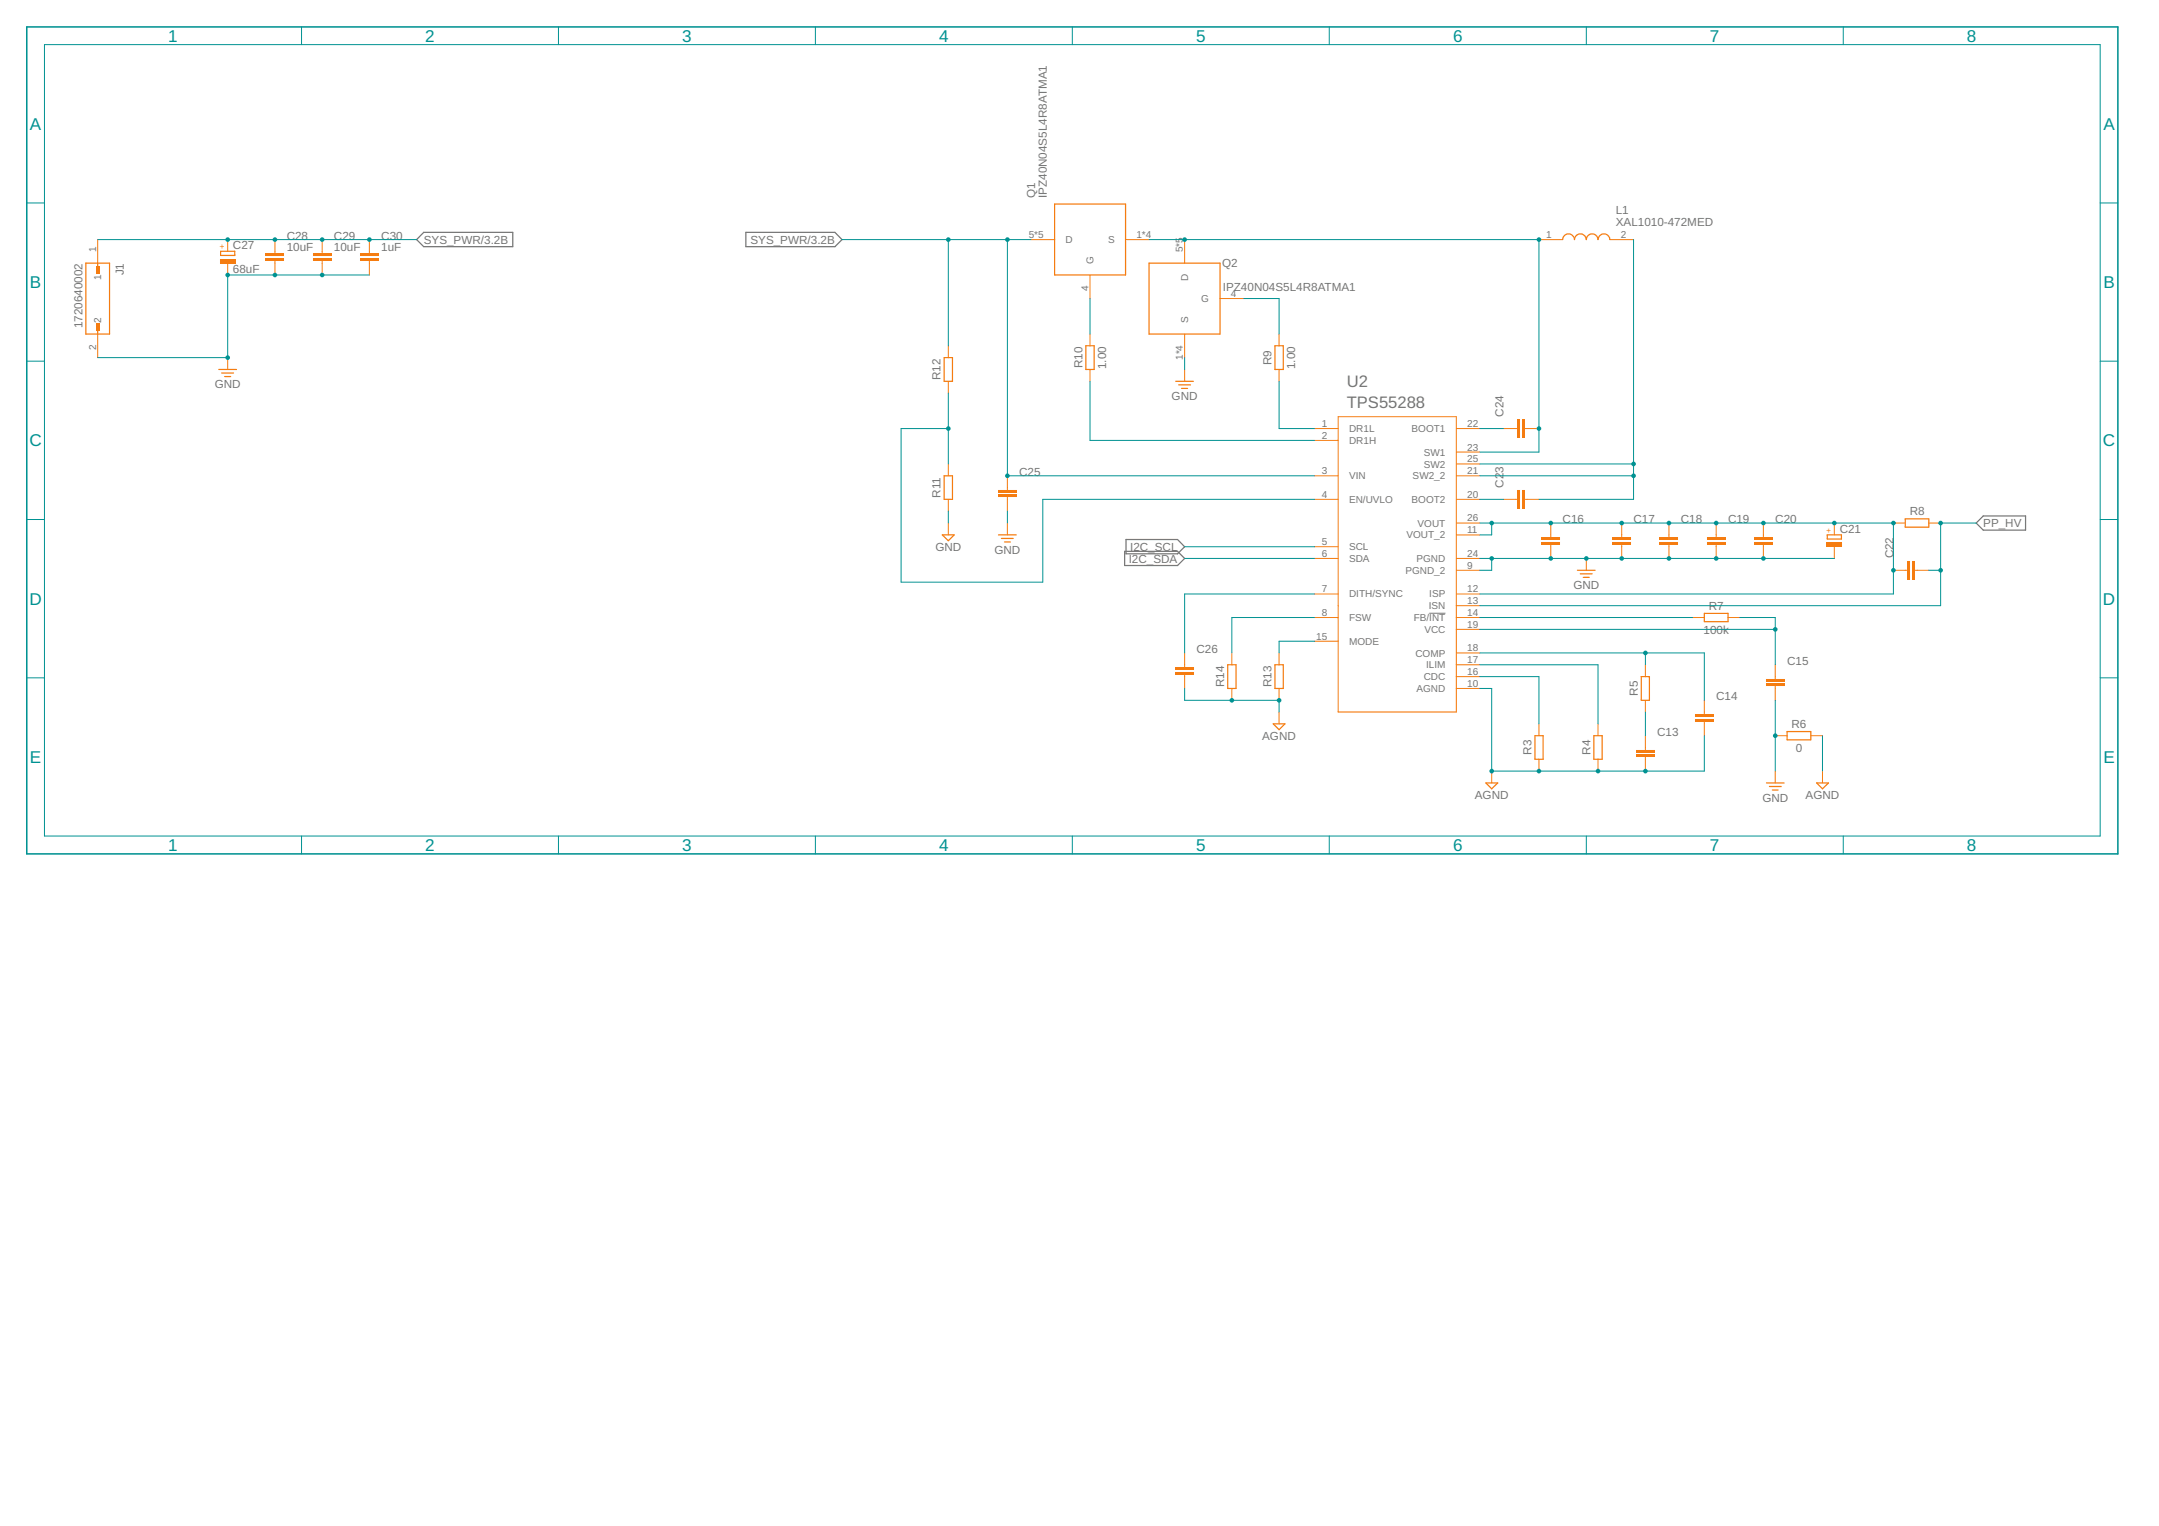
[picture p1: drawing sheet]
<svg xmlns="http://www.w3.org/2000/svg" width="297mm" height="210mm" viewBox="0 0 297 210" stroke-linecap="round" stroke-linejoin="round" font-family="sans-serif">
<path d="M196.6 84.3h2.3" fill="none" stroke="#757575" stroke-width=".14"/>
<path d="M58.3 32h12.2v1.9h-12.2l-1-.9zM102.6 32h12.3l.9 1-.9 .9h-12.3zM154.7 75.8h7.3l1 1-1 1h-7.3zM154.9 74.2h7.1l1 1-1 1h-7.1zM271.9 71.9l1-.9h5.8v1.9h-5.8z" fill="none" stroke="#757575" stroke-width=".17"/>
<path d="M11.8 36.2h3.3v9.8h-3.3zM13.4 36.2v1.2" fill="none" stroke="#f57c10" stroke-width=".17"/>
<path d="M13.2 36.6h.5v1h-.5z" fill-rule="evenodd" fill="#f57c10"/>
<path d="M13.2 36.6h.5v1h-.5zM13.2 36.6v1h.5v-1z" fill="#f57c10"/>
<path d="M13.4 44.7v1.3" fill="none" stroke="#f57c10" stroke-width=".17"/>
<path d="M13.2 44.5h.5v1h-.5z" fill-rule="evenodd" fill="#f57c10"/>
<path d="M13.2 44.5h.5v1h-.5zM13.2 44.5v1h.5v-1z" fill="#f57c10"/>
<path d="M13.4 33v3.2M13.4 46v3.2" fill="none" stroke="#f57c10" stroke-width=".14"/>
<path d="M30.4 34.6h1.9v.5h-1.9z" fill="none" stroke="#f57c10" stroke-width=".17"/>
<path d="M30.3 35.6h2.1v.6h-2.1z" fill-rule="evenodd" fill="#f57c10"/>
<path d="M30.3 35.6h2.1v.6h-2.1zM30.3 35.6v.6h2.1v-.6z" fill="#f57c10"/>
<path d="M31.3 33v1.6M31.3 36.2v1.6" fill="none" stroke="#f57c10" stroke-width=".14"/>
<path d="M36.5 35.7h2.6" fill="none" stroke="#f57c10" stroke-width=".34"/>
<path d="M36.5 35.5h2.6v.4h-2.6zM36.5 35.5v.4h2.6v-.4z" fill="#f57c10"/>
<path d="M36.5 35.1h2.6" fill="none" stroke="#f57c10" stroke-width=".34"/>
<path d="M36.5 34.9h2.6v.3h-2.6zM36.5 34.9v.3h2.6v-.3z" fill="#f57c10"/>
<path d="M37.8 33v1.9M37.8 35.9v1.9" fill="none" stroke="#f57c10" stroke-width=".14"/>
<path d="M43 35.7h2.6" fill="none" stroke="#f57c10" stroke-width=".34"/>
<path d="M43 35.5h2.6v.4h-2.6zM43 35.5v.4h2.6v-.4z" fill="#f57c10"/>
<path d="M43 35.1h2.6" fill="none" stroke="#f57c10" stroke-width=".34"/>
<path d="M43 34.9h2.6v.3h-2.6zM43 34.9v.3h2.6v-.3z" fill="#f57c10"/>
<path d="M44.3 33v1.9M44.3 35.9v1.9" fill="none" stroke="#f57c10" stroke-width=".14"/>
<path d="M49.5 35.7h2.6" fill="none" stroke="#f57c10" stroke-width=".34"/>
<path d="M49.5 35.5h2.6v.4h-2.6zM49.5 35.5v.4h2.6v-.4z" fill="#f57c10"/>
<path d="M49.5 35.1h2.6" fill="none" stroke="#f57c10" stroke-width=".34"/>
<path d="M49.5 34.9h2.6v.3h-2.6zM49.5 34.9v.3h2.6v-.3z" fill="#f57c10"/>
<g fill="none" stroke="#f57c10" stroke-width=".14">
<path d="M50.8 33v1.9M50.8 35.9v1.9M31.3 49.2v1.6M180.8 58.9h3.3M200.4 58.9h3.2M180.8 60.6h3.3M180.8 65.4h3.3M180.8 68.7h3.3M180.8 75.2h3.3M180.8 76.8h3.3M200.4 65.4h3.2M200.4 68.7h3.2"/>
<path d="M200.4 76.8h3.2M200.4 78.4h3.2M200.4 73.6h3.2M200.4 62.2h3.2M200.4 63.8h3.2M200.4 71.9h3.2M180.8 81.7h3.3M180.8 84.9h3.3M180.8 88.2h3.3M184.1 83.3v-26h16.3v26h3.2M200.4 81.7h3.2M200.4 84.9h3.2"/>
<path d="M200.4 94.7h3.2M200.4 93.1h3.2M200.4 91.4h3.2M200.4 89.8h3.2M200.4 86.6h3.2M211.7 99.6v1.6M219.9 99.6v1.6M226.4 91.4v1.7M226.4 96.3v1.6M211.7 104.4v1.7M219.9 104.4v1.7"/>
</g>
<path d="M30.1 50.8h2.4M30.5 51.3h1.6M30.9 51.8h.8M225.8 93.1h1.1v3.2h-1.1zM211.2 101.2h1.1v3.2h-1.1zM219.3 101.2h1.1v3.2h-1.1z" fill="none" stroke="#f57c10" stroke-width=".17"/>
<path d="M184.1 83.3v14.6h16.3v-14.6" fill="none" stroke="#f57c10" stroke-width=".15"/>
<path d="M225.1 103.9h2.6" fill="none" stroke="#f57c10" stroke-width=".34"/>
<path d="M225.1 103.8h2.6v.3h-2.6zM225.1 103.8v.3h2.6v-.3z" fill="#f57c10"/>
<path d="M225.1 103.3h2.6" fill="none" stroke="#f57c10" stroke-width=".34"/>
<path d="M225.1 103.1h2.6v.4h-2.6zM225.1 103.1v.4h2.6v-.4z" fill="#f57c10"/>
<path d="M226.4 101.2v1.9M226.4 104.1v2" fill="none" stroke="#f57c10" stroke-width=".14"/>
<path d="M233.2 99.1h2.6" fill="none" stroke="#f57c10" stroke-width=".34"/>
<path d="M233.2 98.9h2.6v.4h-2.6zM233.2 98.9v.4h2.6v-.4z" fill="#f57c10"/>
<path d="M233.2 98.4h2.6" fill="none" stroke="#f57c10" stroke-width=".34"/>
<path d="M233.2 98.3h2.6v.3h-2.6zM233.2 98.3v.3h2.6v-.3z" fill="#f57c10"/>
<path d="M234.5 96.3v2M234.5 99.3v1.9" fill="none" stroke="#f57c10" stroke-width=".14"/>
<path d="M243 94.2h2.5" fill="none" stroke="#f57c10" stroke-width=".34"/>
<path d="M243 94h2.5v.4h-2.5zM243 94v.4h2.5v-.4z" fill="#f57c10"/>
<path d="M243 93.6h2.5" fill="none" stroke="#f57c10" stroke-width=".34"/>
<path d="M243 93.4h2.5v.3h-2.5zM243 93.4v.3h2.5v-.3z" fill="#f57c10"/>
<path d="M232.9 84.9h1.6M237.7 84.9h1.7M244.2 91.4v2M244.2 94.4v1.9M205.2 106.1v1.6M244.2 106.1v1.6M244.2 101.2h1.7M249.1 101.2h1.6M250.7 106.1v1.6" fill="none" stroke="#f57c10" stroke-width=".14"/>
<path d="M234.5 84.4h3.2v1.1h-3.2zM204.4 107.7h1.7l-.9 .8zM243 107.7h2.5M243.4 108.2h1.7M243.8 108.7h.8M245.9 100.6h3.2v1.2h-3.2zM249.9 107.7h1.7l-.9 .8z" fill="none" stroke="#f57c10" stroke-width=".17"/>
<path d="M212.1 74.7h2.6" fill="none" stroke="#f57c10" stroke-width=".34"/>
<path d="M212.1 74.5h2.6v.4h-2.6zM212.1 74.5v.4h2.6v-.4z" fill="#f57c10"/>
<path d="M212.1 74.1h2.6" fill="none" stroke="#f57c10" stroke-width=".34"/>
<path d="M212.1 73.9h2.6v.3h-2.6zM212.1 73.9v.3h2.6v-.3z" fill="#f57c10"/>
<path d="M213.4 71.9v2M213.4 74.9v1.9" fill="none" stroke="#f57c10" stroke-width=".14"/>
<path d="M221.8 74.7h2.6" fill="none" stroke="#f57c10" stroke-width=".34"/>
<path d="M221.8 74.5h2.6v.4h-2.6zM221.8 74.5v.4h2.6v-.4z" fill="#f57c10"/>
<path d="M221.8 74.1h2.6" fill="none" stroke="#f57c10" stroke-width=".34"/>
<path d="M221.8 73.9h2.6v.3h-2.6zM221.8 73.9v.3h2.6v-.3z" fill="#f57c10"/>
<path d="M223.1 71.9v2M223.1 74.9v1.9" fill="none" stroke="#f57c10" stroke-width=".14"/>
<path d="M228.3 74.7h2.6" fill="none" stroke="#f57c10" stroke-width=".34"/>
<path d="M228.3 74.5h2.6v.4h-2.6zM228.3 74.5v.4h2.6v-.4z" fill="#f57c10"/>
<path d="M228.3 74.1h2.6" fill="none" stroke="#f57c10" stroke-width=".34"/>
<path d="M228.3 73.9h2.6v.3h-2.6zM228.3 73.9v.3h2.6v-.3z" fill="#f57c10"/>
<path d="M229.6 71.9v2M229.6 74.9v1.9" fill="none" stroke="#f57c10" stroke-width=".14"/>
<path d="M234.8 74.7h2.6" fill="none" stroke="#f57c10" stroke-width=".34"/>
<path d="M234.8 74.5h2.6v.4h-2.6zM234.8 74.5v.4h2.6v-.4z" fill="#f57c10"/>
<path d="M234.8 74.1h2.6" fill="none" stroke="#f57c10" stroke-width=".34"/>
<path d="M234.8 73.9h2.6v.3h-2.6zM234.8 73.9v.3h2.6v-.3z" fill="#f57c10"/>
<path d="M236.1 71.9v2M236.1 74.9v1.9" fill="none" stroke="#f57c10" stroke-width=".14"/>
<path d="M241.3 74.7h2.6" fill="none" stroke="#f57c10" stroke-width=".34"/>
<path d="M241.3 74.5h2.6v.4h-2.6zM241.3 74.5v.4h2.6v-.4z" fill="#f57c10"/>
<path d="M241.3 74.1h2.6" fill="none" stroke="#f57c10" stroke-width=".34"/>
<path d="M241.3 73.9h2.6v.3h-2.6zM241.3 73.9v.3h2.6v-.3z" fill="#f57c10"/>
<path d="M242.6 71.9v2M242.6 74.9v1.9" fill="none" stroke="#f57c10" stroke-width=".14"/>
<path d="M251.4 73.6h1.9v.5h-1.9z" fill="none" stroke="#f57c10" stroke-width=".17"/>
<path d="M251.3 74.6h2.1v.6h-2.1z" fill-rule="evenodd" fill="#f57c10"/>
<path d="M251.3 74.6h2.1v.6h-2.1zM251.3 74.6v.6h2.1v-.6z" fill="#f57c10"/>
<path d="M218.2 76.8v1.6M252.4 71.9v1.7M252.4 75.2v1.6M260.5 71.9h1.6M265.4 71.9h1.6" fill="none" stroke="#f57c10" stroke-width=".14"/>
<path d="M217 78.4h2.5M217.4 78.9h1.7M217.8 79.4h.9M262.1 71.4h3.3v1.1h-3.3z" fill="none" stroke="#f57c10" stroke-width=".17"/>
<path d="M263.3 77.2v2.5" fill="none" stroke="#f57c10" stroke-width=".34"/>
<path d="M263.1 77.2h.3v2.5h-.3zM263.1 77.2v2.5h.3v-2.5z" fill="#f57c10"/>
<path d="M262.6 77.2v2.5" fill="none" stroke="#f57c10" stroke-width=".34"/>
<path d="M262.4 77.2h.4v2.5h-.4zM262.4 77.2v2.5h.4v-2.5z" fill="#f57c10"/>
<path d="M260.5 78.4h1.9M263.4 78.4h2" fill="none" stroke="#f57c10" stroke-width=".14"/>
<path d="M209.6 67.4v2.6" fill="none" stroke="#f57c10" stroke-width=".34"/>
<path d="M209.5 67.4h.3v2.6h-.3zM209.5 67.4v2.6h.3v-2.6z" fill="#f57c10"/>
<path d="M209 67.4v2.6" fill="none" stroke="#f57c10" stroke-width=".34"/>
<path d="M208.8 67.4h.3v2.6h-.3zM208.8 67.4v2.6h.3v-2.6z" fill="#f57c10"/>
<path d="M206.9 68.7h1.9M209.8 68.7h1.9" fill="none" stroke="#f57c10" stroke-width=".14"/>
<path d="M209.6 57.7v2.5" fill="none" stroke="#f57c10" stroke-width=".34"/>
<path d="M209.5 57.7h.3v2.5h-.3zM209.5 57.7v2.5h.3v-2.5z" fill="#f57c10"/>
<path d="M209 57.7v2.5" fill="none" stroke="#f57c10" stroke-width=".34"/>
<path d="M208.8 57.7h.3v2.5h-.3zM208.8 57.7v2.5h.3v-2.5z" fill="#f57c10"/>
<g fill="none" stroke="#f57c10" stroke-width=".14">
<path d="M141.8 33h3.3M150 37.8v3.3M154.9 33h3.2M163 33v3.2M211.7 33h3.3M221.5 33h3.2M150 46v1.6M150 50.8v1.7M163 46v3.2M163 50.8v1.7M167.9 41.1h3.2M176 46v1.6"/>
<path d="M176 50.8v1.7M206.9 58.9h1.9M209.8 58.9h1.9"/>
</g>
<path d="M145.1 28.1h9.8v9.7h-9.8zM158.1 36.2h9.8v9.8h-9.8zM215 33a.82 .82 0 0 1 .8-.8 .82 .82 0 0 1 .8 .8 .82 .82 0 0 1 .8-.8 .82 .82 0 0 1 .8 .8 .8 .8 0 0 1 .9-.8 .8 .8 0 0 1 .8 .8 .82 .82 0 0 1 .8-.8 .82 .82 0 0 1 .8 .8M149.4 47.6h1.1v3.2h-1.1zM161.8 52.5h2.4M162.2 52.9h1.6M162.6 53.4h.8M175.4 47.6h1.2v3.2h-1.2z" fill="none" stroke="#f57c10" stroke-width=".17"/>
<path d="M137.3 68.2h2.6" fill="none" stroke="#f57c10" stroke-width=".34"/>
<path d="M137.3 68h2.6v.4h-2.6zM137.3 68v.4h2.6v-.4z" fill="#f57c10"/>
<path d="M137.3 67.6h2.6" fill="none" stroke="#f57c10" stroke-width=".34"/>
<path d="M137.3 67.4h2.6v.3h-2.6zM137.3 67.4v.3h2.6v-.3z" fill="#f57c10"/>
<path d="M130.5 47.6v1.6M130.5 52.5v1.6M130.5 63.8v1.6M130.5 68.7v1.6M130.5 71.9v1.7M138.6 65.4v2M138.6 68.4v1.9M138.6 71.9v1.7M169.5 89.8v1.6M169.5 94.7v1.6M176 89.8v1.6M176 94.7v1.6" fill="none" stroke="#f57c10" stroke-width=".14"/>
<path d="M129.9 49.2h1.1v3.3h-1.1zM129.6 73.6h1.7l-.8 .8zM129.9 65.4h1.1v3.3h-1.1zM137.4 73.6h2.4M137.8 74.1h1.6M138.2 74.5h.8M168.9 91.4h1.2v3.3h-1.2zM175.4 91.4h1.2v3.3h-1.2z" fill="none" stroke="#f57c10" stroke-width=".17"/>
<path d="M161.7 92.6h2.6" fill="none" stroke="#f57c10" stroke-width=".34"/>
<path d="M161.7 92.4h2.6v.4h-2.6zM161.7 92.4v.4h2.6v-.4z" fill="#f57c10"/>
<path d="M161.7 91.9h2.6" fill="none" stroke="#f57c10" stroke-width=".34"/>
<path d="M161.7 91.8h2.6v.3h-2.6zM161.7 91.8v.3h2.6v-.3z" fill="#f57c10"/>
<path d="M163 89.8v2M163 92.8v1.9M176 97.9v1.7" fill="none" stroke="#f57c10" stroke-width=".14"/>
<path d="M175.2 99.6h1.6l-.8 .8z" fill="none" stroke="#f57c10" stroke-width=".17"/>
<path d="M3.7 3.7h287.7v113.8h-287.7z" fill="none" stroke="#009292" stroke-width=".21"/>
<g fill="none" stroke="#009292" stroke-width=".14">
<path d="M6.1 6.1h282.8v108.9h-282.8zM41.5 3.7v2.4M76.8 3.7v2.4M112.2 3.7v2.4M147.5 3.7v2.4M182.9 3.7v2.4M218.2 3.7v2.4M253.6 3.7v2.4M3.7 27.9h2.4M37.8 37.8h-6.5v11.4h-17.9M288.9 27.9h2.5M3.7 49.7h2.4"/>
<path d="M288.9 49.7h2.5M3.7 71.5h2.4M288.9 71.5h2.5M3.7 93.2h2.4M288.9 93.2h2.5M41.5 115v2.5M76.8 115v2.5M112.2 115v2.5M147.5 115v2.5M182.9 115v2.5M218.2 115v2.5M253.6 115v2.5"/>
</g>
<circle cx="31.3" cy="37.8" r=".32" fill="#009292"/>
<path d="M31 37.8a.32 .32 0 0 1 .6 0 .32 .32 0 0 1-.6 0zM31 37.8a.32 .32 0 0 0 .6 0 .32 .32 0 0 0-.6 0z" fill="#009292"/>
<path d="M37.8 37.8h6.5" fill="none" stroke="#009292" stroke-width=".14"/>
<circle cx="37.8" cy="37.8" r=".32" fill="#009292"/>
<path d="M37.5 37.8a.32 .32 0 0 1 .6 0 .32 .32 0 0 1-.6 0zM37.5 37.8a.32 .32 0 0 0 .6 0 .32 .32 0 0 0-.6 0z" fill="#009292"/>
<path d="M44.3 37.8h6.5" fill="none" stroke="#009292" stroke-width=".14"/>
<g fill="#009292">
<circle cx="44.3" cy="37.8" r=".32"/>
<circle cx="31.3" cy="49.2" r=".32"/>
</g>
<g fill="#009292">
<path d="M44 37.8a.32 .32 0 0 1 .6 0 .32 .32 0 0 1-.6 0zM44 37.8a.32 .32 0 0 0 .6 0 .32 .32 0 0 0-.6 0z"/>
<path d="M31 49.2a.32 .32 0 0 1 .6 0 .32 .32 0 0 1-.6 0zM31 49.2a.32 .32 0 0 0 .6 0 .32 .32 0 0 0-.6 0z"/>
</g>
<path d="M203.6 94.7h1.6v11.4h6.5" fill="none" stroke="#009292" stroke-width=".14"/>
<circle cx="205.2" cy="106.1" r=".32" fill="#009292"/>
<path d="M204.9 106.1a.35 .35 0 0 1 .7 0 .35 .35 0 0 1-.7 0zM204.9 106.1a.32 .32 0 0 0 .6 0 .32 .32 0 0 0-.6 0z" fill="#009292"/>
<path d="M211.7 106.1h8.2" fill="none" stroke="#009292" stroke-width=".14"/>
<circle cx="211.7" cy="106.1" r=".32" fill="#009292"/>
<path d="M211.4 106.1a.32 .32 0 0 1 .6 0 .32 .32 0 0 1-.6 0zM211.4 106.1a.32 .32 0 0 0 .6 0 .32 .32 0 0 0-.6 0z" fill="#009292"/>
<path d="M219.9 106.1h6.5" fill="none" stroke="#009292" stroke-width=".14"/>
<circle cx="219.9" cy="106.1" r=".32" fill="#009292"/>
<path d="M219.5 106.1a.35 .35 0 0 1 .7 0 .35 .35 0 0 1-.7 0zM219.5 106.1a.35 .35 0 0 0 .7 0 .35 .35 0 0 0-.7 0z" fill="#009292"/>
<path d="M234.5 101.2v4.9h-8.1" fill="none" stroke="#009292" stroke-width=".14"/>
<circle cx="226.4" cy="106.1" r=".32" fill="#009292"/>
<path d="M226.1 106.1a.32 .32 0 0 1 .6 0 .32 .32 0 0 1-.6 0zM226.1 106.1a.32 .32 0 0 0 .6 0 .32 .32 0 0 0-.6 0z" fill="#009292"/>
<path d="M244.2 96.3v9.8" fill="none" stroke="#009292" stroke-width=".14"/>
<circle cx="244.2" cy="101.2" r=".32" fill="#009292"/>
<path d="M243.9 101.2a.35 .35 0 0 1 .7 0 .35 .35 0 0 1-.7 0zM243.9 101.2a.35 .35 0 0 0 .7 0 .35 .35 0 0 0-.7 0z" fill="#009292"/>
<path d="M236.1 76.8h16.3M250.7 101.2v4.9" fill="none" stroke="#009292" stroke-width=".14"/>
<circle cx="242.6" cy="76.8" r=".32" fill="#009292"/>
<path d="M242.3 76.8a.32 .32 0 0 1 .6 0 .32 .32 0 0 1-.6 0zM242.3 76.8a.32 .32 0 0 0 .6 0 .32 .32 0 0 0-.6 0z" fill="#009292"/>
<path d="M229.6 76.8h6.5" fill="none" stroke="#009292" stroke-width=".14"/>
<circle cx="236.1" cy="76.8" r=".32" fill="#009292"/>
<path d="M235.8 76.8a.32 .32 0 0 1 .6 0 .32 .32 0 0 1-.6 0zM235.8 76.8a.32 .32 0 0 0 .6 0 .32 .32 0 0 0-.6 0z" fill="#009292"/>
<path d="M223.1 76.8h6.5" fill="none" stroke="#009292" stroke-width=".14"/>
<circle cx="229.6" cy="76.8" r=".32" fill="#009292"/>
<path d="M229.3 76.8a.32 .32 0 0 1 .6 0 .32 .32 0 0 1-.6 0zM229.3 76.8a.32 .32 0 0 0 .6 0 .32 .32 0 0 0-.6 0z" fill="#009292"/>
<path d="M218.2 76.8h4.9" fill="none" stroke="#009292" stroke-width=".14"/>
<circle cx="223.1" cy="76.8" r=".32" fill="#009292"/>
<path d="M222.8 76.8a.32 .32 0 0 1 .6 0 .32 .32 0 0 1-.6 0zM222.8 76.8a.32 .32 0 0 0 .6 0 .32 .32 0 0 0-.6 0z" fill="#009292"/>
<path d="M205.2 76.8h13" fill="none" stroke="#009292" stroke-width=".14"/>
<circle cx="213.4" cy="76.8" r=".32" fill="#009292"/>
<path d="M213 76.8a.35 .35 0 0 1 .7 0 .35 .35 0 0 1-.7 0zM213 76.8a.35 .35 0 0 0 .7 0 .35 .35 0 0 0-.7 0z" fill="#009292"/>
<path d="M203.6 76.8h1.6v1.6h-1.6" fill="none" stroke="#009292" stroke-width=".14"/>
<g fill="#009292">
<circle cx="205.2" cy="76.8" r=".32"/>
<circle cx="218.2" cy="76.8" r=".32"/>
</g>
<g fill="#009292">
<path d="M204.9 76.8a.35 .35 0 0 1 .7 0 .35 .35 0 0 1-.7 0zM204.9 76.8a.32 .32 0 0 0 .6 0 .32 .32 0 0 0-.6 0z"/>
<path d="M217.9 76.8a.35 .35 0 0 1 .7 0 .35 .35 0 0 1-.7 0zM217.9 76.8a.35 .35 0 0 0 .7 0 .35 .35 0 0 0-.7 0z"/>
</g>
<path d="M13.4 33h24.4M163 49.2v1.6M130.5 70.3v1.6M138.6 70.3v1.6" fill="none" stroke="#009292" stroke-width=".14"/>
<circle cx="31.3" cy="33" r=".32" fill="#009292"/>
<path d="M31 33a.32 .32 0 0 1 .6 0 .32 .32 0 0 1-.6 0zM31 33a.32 .32 0 0 0 .6 0 .32 .32 0 0 0-.6 0z" fill="#009292"/>
<path d="M37.8 33h6.5" fill="none" stroke="#009292" stroke-width=".14"/>
<circle cx="37.8" cy="33" r=".32" fill="#009292"/>
<path d="M37.5 33a.32 .32 0 0 1 .6 0 .32 .32 0 0 1-.6 0zM37.5 33a.32 .32 0 0 0 .6 0 .32 .32 0 0 0-.6 0z" fill="#009292"/>
<path d="M44.3 33h6.5" fill="none" stroke="#009292" stroke-width=".14"/>
<circle cx="44.3" cy="33" r=".32" fill="#009292"/>
<path d="M44 33a.32 .32 0 0 1 .6 0 .32 .32 0 0 1-.6 0zM44 33a.32 .32 0 0 0 .6 0 .32 .32 0 0 0-.6 0z" fill="#009292"/>
<path d="M50.8 33h6.5" fill="none" stroke="#009292" stroke-width=".14"/>
<circle cx="50.8" cy="33" r=".32" fill="#009292"/>
<path d="M50.5 33a.32 .32 0 0 1 .6 0 .32 .32 0 0 1-.6 0zM50.5 33a.32 .32 0 0 0 .6 0 .32 .32 0 0 0-.6 0z" fill="#009292"/>
<path d="M115.8 33h26M138.6 33v32.4h42.2" fill="none" stroke="#009292" stroke-width=".14"/>
<g fill="#009292">
<circle cx="138.6" cy="33" r=".32"/>
<circle cx="138.6" cy="65.4" r=".32"/>
</g>
<g fill="#009292">
<path d="M138.3 33a.32 .32 0 0 1 .6 0 .32 .32 0 0 1-.6 0zM138.3 33a.32 .32 0 0 0 .6 0 .32 .32 0 0 0-.6 0z"/>
<path d="M138.3 65.4a.32 .32 0 0 1 .6 0 .32 .32 0 0 1-.6 0zM138.3 65.4a.32 .32 0 0 0 .6 0 .32 .32 0 0 0-.6 0z"/>
</g>
<path d="M130.5 33v14.6" fill="none" stroke="#009292" stroke-width=".14"/>
<circle cx="130.5" cy="33" r=".32" fill="#009292"/>
<path d="M130.2 33a.32 .32 0 0 1 .6 0 .32 .32 0 0 1-.6 0zM130.2 33a.32 .32 0 0 0 .6 0 .32 .32 0 0 0-.6 0z" fill="#009292"/>
<path d="M203.6 89.8h30.9M226.4 89.8v1.6M226.4 97.9v3.3" fill="none" stroke="#009292" stroke-width=".14"/>
<circle cx="226.4" cy="89.8" r=".32" fill="#009292"/>
<path d="M226.1 89.8a.32 .32 0 0 1 .6 0 .32 .32 0 0 1-.6 0zM226.1 89.8a.32 .32 0 0 0 .6 0 .32 .32 0 0 0-.6 0z" fill="#009292"/>
<path d="M203.6 91.4h16.3v8.2M203.6 93.1h8.1v6.5M203.6 86.6h40.6M234.5 89.8v6.5M239.4 84.9h4.8v6.5" fill="none" stroke="#009292" stroke-width=".14"/>
<circle cx="244.2" cy="86.6" r=".32" fill="#009292"/>
<path d="M243.9 86.6a.35 .35 0 0 1 .7 0 .35 .35 0 0 1-.7 0zM243.9 86.6a.35 .35 0 0 0 .7 0 .35 .35 0 0 0-.7 0z" fill="#009292"/>
<path d="M203.6 71.9h9.8M205.2 71.9v1.7h-1.6M203.6 84.9h29.3" fill="none" stroke="#009292" stroke-width=".14"/>
<circle cx="205.2" cy="71.9" r=".32" fill="#009292"/>
<path d="M204.9 71.9a.35 .35 0 0 1 .7 0 .35 .35 0 0 1-.7 0zM204.9 71.9a.32 .32 0 0 0 .6 0 .32 .32 0 0 0-.6 0z" fill="#009292"/>
<path d="M213.4 71.9h9.7" fill="none" stroke="#009292" stroke-width=".14"/>
<circle cx="213.4" cy="71.9" r=".32" fill="#009292"/>
<path d="M213 71.9a.35 .35 0 0 1 .7 0 .35 .35 0 0 1-.7 0zM213 71.9a.35 .35 0 0 0 .7 0 .35 .35 0 0 0-.7 0z" fill="#009292"/>
<path d="M223.1 71.9h6.5" fill="none" stroke="#009292" stroke-width=".14"/>
<circle cx="223.1" cy="71.9" r=".32" fill="#009292"/>
<path d="M222.8 71.9a.32 .32 0 0 1 .6 0 .32 .32 0 0 1-.6 0zM222.8 71.9a.32 .32 0 0 0 .6 0 .32 .32 0 0 0-.6 0z" fill="#009292"/>
<path d="M229.6 71.9h6.5" fill="none" stroke="#009292" stroke-width=".14"/>
<circle cx="229.6" cy="71.9" r=".32" fill="#009292"/>
<path d="M229.3 71.9a.32 .32 0 0 1 .6 0 .32 .32 0 0 1-.6 0zM229.3 71.9a.32 .32 0 0 0 .6 0 .32 .32 0 0 0-.6 0z" fill="#009292"/>
<path d="M236.1 71.9h6.5" fill="none" stroke="#009292" stroke-width=".14"/>
<circle cx="236.1" cy="71.9" r=".32" fill="#009292"/>
<path d="M235.8 71.9a.32 .32 0 0 1 .6 0 .32 .32 0 0 1-.6 0zM235.8 71.9a.32 .32 0 0 0 .6 0 .32 .32 0 0 0-.6 0z" fill="#009292"/>
<path d="M242.6 71.9h9.8" fill="none" stroke="#009292" stroke-width=".14"/>
<circle cx="242.6" cy="71.9" r=".32" fill="#009292"/>
<path d="M242.3 71.9a.32 .32 0 0 1 .6 0 .32 .32 0 0 1-.6 0zM242.3 71.9a.32 .32 0 0 0 .6 0 .32 .32 0 0 0-.6 0z" fill="#009292"/>
<path d="M252.4 71.9h8.1" fill="none" stroke="#009292" stroke-width=".14"/>
<circle cx="252.4" cy="71.9" r=".32" fill="#009292"/>
<path d="M252.1 71.9a.32 .32 0 0 1 .6 0 .32 .32 0 0 1-.6 0zM252.1 71.9a.32 .32 0 0 0 .6 0 .32 .32 0 0 0-.6 0z" fill="#009292"/>
<path d="M260.5 71.9v6.5" fill="none" stroke="#009292" stroke-width=".14"/>
<circle cx="260.5" cy="71.9" r=".32" fill="#009292"/>
<path d="M260.2 71.9a.32 .32 0 0 1 .6 0 .32 .32 0 0 1-.6 0zM260.2 71.9a.32 .32 0 0 0 .6 0 .32 .32 0 0 0-.6 0z" fill="#009292"/>
<path d="M260.5 78.4v3.3h-56.9" fill="none" stroke="#009292" stroke-width=".14"/>
<circle cx="260.5" cy="78.4" r=".32" fill="#009292"/>
<path d="M260.2 78.4a.32 .32 0 0 1 .6 0 .32 .32 0 0 1-.6 0zM260.2 78.4a.32 .32 0 0 0 .6 0 .32 .32 0 0 0-.6 0z" fill="#009292"/>
<path d="M265.4 78.4h1.6M267 71.9v11.4h-63.4" fill="none" stroke="#009292" stroke-width=".14"/>
<circle cx="267" cy="78.4" r=".32" fill="#009292"/>
<path d="M266.7 78.4a.32 .32 0 0 1 .6 0 .32 .32 0 0 1-.6 0zM266.7 78.4a.32 .32 0 0 0 .6 0 .32 .32 0 0 0-.6 0z" fill="#009292"/>
<path d="M267 71.9h4.9" fill="none" stroke="#009292" stroke-width=".14"/>
<circle cx="267" cy="71.9" r=".32" fill="#009292"/>
<path d="M266.7 71.9a.32 .32 0 0 1 .6 0 .32 .32 0 0 1-.6 0zM266.7 71.9a.32 .32 0 0 0 .6 0 .32 .32 0 0 0-.6 0z" fill="#009292"/>
<path d="M158.1 33h53.6v29.2h-8.1M203.6 58.9h3.3M203.6 68.7h3.3" fill="none" stroke="#009292" stroke-width=".14"/>
<g fill="#009292">
<circle cx="211.7" cy="58.9" r=".32"/>
<circle cx="211.7" cy="33" r=".32"/>
<circle cx="163" cy="33" r=".32"/>
</g>
<g fill="#009292">
<path d="M211.4 58.9a.32 .32 0 0 1 .6 0 .32 .32 0 0 1-.6 0zM211.4 58.9a.32 .32 0 0 0 .6 0 .32 .32 0 0 0-.6 0z"/>
<path d="M211.4 33a.32 .32 0 0 1 .6 0 .32 .32 0 0 1-.6 0zM211.4 33a.32 .32 0 0 0 .6 0 .32 .32 0 0 0-.6 0z"/>
<path d="M162.7 33a.32 .32 0 0 1 .6 0 .32 .32 0 0 1-.6 0zM162.7 33a.32 .32 0 0 0 .6 0 .32 .32 0 0 0-.6 0z"/>
</g>
<path d="M224.7 33v35.7h-13M203.6 65.4h21.1M203.6 63.8h21.1" fill="none" stroke="#009292" stroke-width=".14"/>
<g fill="#009292">
<circle cx="224.7" cy="63.8" r=".32"/>
<circle cx="224.7" cy="65.4" r=".32"/>
</g>
<g fill="#009292">
<path d="M224.4 63.8a.35 .35 0 0 1 .7 0 .35 .35 0 0 1-.7 0zM224.4 63.8a.35 .35 0 0 0 .7 0 .35 .35 0 0 0-.7 0z"/>
<path d="M224.4 65.4a.35 .35 0 0 1 .7 0 .35 .35 0 0 1-.7 0zM224.4 65.4a.35 .35 0 0 0 .7 0 .35 .35 0 0 0-.7 0z"/>
</g>
<path d="M130.5 58.9h-6.5v21.2h19.5v-11.4h37.3M130.5 54.1v9.7M150 41.1v4.9M150 52.5v8.1h30.8M176 52.5v6.4h4.8" fill="none" stroke="#009292" stroke-width=".14"/>
<circle cx="130.5" cy="58.9" r=".32" fill="#009292"/>
<path d="M130.2 58.9a.32 .32 0 0 1 .6 0 .32 .32 0 0 1-.6 0zM130.2 58.9a.32 .32 0 0 0 .6 0 .32 .32 0 0 0-.6 0z" fill="#009292"/>
<path d="M163 94.7v1.6h13M180.8 88.2h-4.8v1.6M180.8 84.9h-11.3v4.9M180.8 81.7h-17.8v8.1" fill="none" stroke="#009292" stroke-width=".14"/>
<circle cx="169.5" cy="96.3" r=".32" fill="#009292"/>
<path d="M169.2 96.3a.32 .32 0 0 1 .6 0 .32 .32 0 0 1-.6 0zM169.2 96.3a.32 .32 0 0 0 .6 0 .32 .32 0 0 0-.6 0z" fill="#009292"/>
<path d="M176 96.3v1.6" fill="none" stroke="#009292" stroke-width=".14"/>
<circle cx="176" cy="96.3" r=".32" fill="#009292"/>
<path d="M175.7 96.3a.32 .32 0 0 1 .6 0 .32 .32 0 0 1-.6 0zM175.7 96.3a.32 .32 0 0 0 .6 0 .32 .32 0 0 0-.6 0z" fill="#009292"/>
<path d="M171.1 41.1h4.9v4.9M163 76.8h17.8M163 75.2h17.8" fill="none" stroke="#009292" stroke-width=".14"/>
<g font-size="2.3" fill="#009292">
<text x="23.1" y="5.7">1</text>
<text x="58.5" y="5.7">2</text>
<text x="93.9" y="5.7">3</text>
<text x="129.2" y="5.7">4</text>
<text x="164.6" y="5.7">5</text>
<text x="199.9" y="5.7">6</text>
<text x="235.3" y="5.7">7</text>
<text x="270.6" y="5.7">8</text>
<text x="4.1" y="17.8">A</text>
<text x="289.4" y="17.8">A</text>
<text x="4.1" y="39.6">B</text>
<text x="289.4" y="39.6">B</text>
<text x="4.1" y="61.4">C</text>
<text x="289.3" y="61.4">C</text>
<text x="4.1" y="83.2">D</text>
<text x="289.3" y="83.2">D</text>
<text x="4.1" y="104.9">E</text>
<text x="289.4" y="104.9">E</text>
<text x="23.1" y="117.1">1</text>
<text x="58.5" y="117.1">2</text>
<text x="93.9" y="117.1">3</text>
<text x="129.2" y="117.1">4</text>
<text x="164.6" y="117.1">5</text>
<text x="199.9" y="117.1">6</text>
<text x="235.3" y="117.1">7</text>
<text x="270.6" y="117.1">8</text>
</g>
<g font-size="2.3" fill="#757575">
<text x="185.3" y="53.3">U2</text>
<text x="185.3" y="56.2">TPS55288</text>
</g>
<g font-size="1.6" fill="#757575">
<text x="142.4" y="27.3" transform="rotate(-90 142.4 27.3)">Q1</text>
<text x="144" y="27.3" transform="rotate(-90 144 27.3)">IPZ40N04S5L4R8ATMA1</text>
<text x="222.3" y="29.5">L1</text>
<text x="32.1" y="34.3">C27</text>
<text x="39.4" y="34.6">10uF</text>
<text x="39.4" y="32.9">C28</text>
<text x="45.9" y="34.6">10uF</text>
<text x="45.9" y="32.9">C29</text>
<text x="52.5" y="34.6">1uF</text>
<text x="52.5" y="32.9">C30</text>
<text x="58.3" y="33.5">SYS_PWR/3.2B</text>
<text x="103.2" y="33.5">SYS_PWR/3.2B</text>
<text x="222.3" y="31.1">XAL1010-472MED</text>
<text x="17" y="37.9" transform="rotate(-90 17 37.9)">J1</text>
<text x="32.1" y="37.5">68uF</text>
<text x="168.2" y="36.8">Q2</text>
<text x="168.2" y="40">IPZ40N04S5L4R8ATMA1</text>
<text x="11.3" y="45.1" transform="rotate(-90 11.3 45.1)">1720640002</text>
<text x="29.5" y="53.4">GND</text>
<text x="129.4" y="52.3" transform="rotate(-90 129.4 52.3)">R12</text>
<text x="148.9" y="50.7" transform="rotate(-90 148.9 50.7)">R10</text>
<text x="152.2" y="50.8" transform="rotate(-90 152.2 50.8)">1.00</text>
<text x="174.9" y="50.2" transform="rotate(-90 174.9 50.2)">R9</text>
<text x="178.2" y="50.8" transform="rotate(-90 178.2 50.8)">1.00</text>
<text x="161.2" y="55">GND</text>
<text x="206.9" y="57.3" transform="rotate(-90 206.9 57.3)">C24</text>
<text x="140.2" y="65.4">C25</text>
<text x="206.9" y="65" transform="rotate(-90 206.9 65)">3</text>
<text x="129.4" y="68.5" transform="rotate(-90 129.4 68.5)">R11</text>
<text x="206.9" y="67.1" transform="rotate(-90 206.9 67.1)">C2</text>
<text x="215" y="71.9">C16</text>
<text x="224.7" y="71.9">C17</text>
<text x="231.2" y="71.9">C18</text>
<text x="237.7" y="71.9">C19</text>
<text x="244.2" y="71.9">C20</text>
<text x="262.7" y="70.9">R8</text>
<text x="128.7" y="75.8">GND</text>
<text x="136.8" y="76.2">GND</text>
<text x="155.3" y="77.4">I2C_SDA</text>
<text x="155.5" y="75.8">I2C_SCL</text>
<text x="253.1" y="73.3">C21</text>
<text x="260.5" y="76.8" transform="rotate(-90 260.5 76.8)">C22</text>
<text x="272.9" y="72.5">PP_HV</text>
<text x="216.5" y="81">GND</text>
<text x="235.1" y="83.9">R7</text>
<text x="164.6" y="89.8">C26</text>
<text x="234.4" y="87.1">100k</text>
<text x="168.4" y="94.5" transform="rotate(-90 168.4 94.5)">R14</text>
<text x="174.9" y="94.5" transform="rotate(-90 174.9 94.5)">R13</text>
<text x="225.3" y="95.7" transform="rotate(-90 225.3 95.7)">R5</text>
<text x="245.9" y="91.4">C15</text>
<text x="173.7" y="101.8">AGND</text>
<text x="228" y="101.2">C13</text>
<text x="236.1" y="96.3">C14</text>
<text x="246.5" y="100.1">R6</text>
<text x="210.7" y="103.8" transform="rotate(-90 210.7 103.8)">R3</text>
<text x="218.8" y="103.8" transform="rotate(-90 218.8 103.8)">R4</text>
<text x="247.1" y="103.4">0</text>
<text x="202.9" y="109.9">AGND</text>
<text x="242.5" y="110.3">GND</text>
<text x="248.4" y="109.9">AGND</text>
</g>
<g font-size="1.4" fill="#757575">
<text x="13.2" y="34.7" transform="rotate(-90 13.2 34.7)">1</text>
<text x="141.5" y="32.7">5*5</text>
<text x="146.6" y="33.4">D</text>
<text x="152.4" y="33.4">S</text>
<text x="156.3" y="32.7">1*4</text>
<text x="162.7" y="34.7" transform="rotate(-90 162.7 34.7)">5*5</text>
<text x="212.7" y="32.7">1</text>
<text x="223" y="32.7">2</text>
<text x="13.9" y="38.5" transform="rotate(-90 13.9 38.5)">1</text>
<text x="149.7" y="40.1" transform="rotate(-90 149.7 40.1)">4</text>
<text x="150.5" y="36.3" transform="rotate(-90 150.5 36.3)">G</text>
<text x="163.5" y="38.7" transform="rotate(-90 163.5 38.7)">D</text>
<text x="165.3" y="41.6">G</text>
<text x="169.3" y="40.8">4</text>
<text x="13.9" y="44.5" transform="rotate(-90 13.9 44.5)">2</text>
<text x="163.5" y="44.5" transform="rotate(-90 163.5 44.5)">S</text>
<text x="13.2" y="48.2" transform="rotate(-90 13.2 48.2)">2</text>
<text x="162.7" y="49.5" transform="rotate(-90 162.7 49.5)">1*4</text>
<text x="181.8" y="58.7">1</text>
<text x="185.6" y="59.4">DR1L</text>
<text x="194.2" y="59.4">BOOT1</text>
<text x="201.9" y="58.7">22</text>
<text x="181.8" y="60.3">2</text>
<text x="181.8" y="65.2">3</text>
<text x="185.6" y="61.1">DR1H</text>
<text x="185.6" y="65.9">VIN</text>
<text x="194.4" y="65.9">SW2_2</text>
<text x="195.9" y="62.7">SW1</text>
<text x="195.9" y="64.3">SW2</text>
<text x="201.9" y="65.2">21</text>
<text x="201.9" y="62">23</text>
<text x="201.9" y="63.6">25</text>
<text x="181.8" y="68.5">4</text>
<text x="185.6" y="69.2">EN/UVLO</text>
<text x="194.2" y="69.2">BOOT2</text>
<text x="201.9" y="68.5">20</text>
<text x="201.9" y="71.7">26</text>
<text x="181.8" y="75">5</text>
<text x="181.8" y="76.6">6</text>
<text x="185.6" y="75.7">SCL</text>
<text x="185.6" y="77.3">SDA</text>
<text x="193.5" y="74.1">VOUT_2</text>
<text x="194.9" y="77.3">PGND</text>
<text x="195" y="72.4">VOUT</text>
<text x="201.9" y="73.3">11</text>
<text x="201.9" y="76.6">24</text>
<text x="181.8" y="81.5">7</text>
<text x="185.6" y="82.2">DITH/SYNC</text>
<text x="193.4" y="78.9">PGND_2</text>
<text x="196.6" y="83.8">ISN</text>
<text x="196.6" y="82.2">ISP</text>
<text x="201.9" y="78.2">9</text>
<text x="201.9" y="81.5">12</text>
<text x="201.9" y="83.1">13</text>
<text x="181.1" y="88">15</text>
<text x="181.8" y="84.7">8</text>
<text x="185.6" y="85.4">FSW</text>
<text x="185.6" y="88.7">MODE</text>
<text x="194.5" y="85.4">FB/INT</text>
<text x="196" y="87.1">VCC</text>
<text x="201.9" y="84.7">14</text>
<text x="201.9" y="89.6">18</text>
<text x="201.9" y="86.3">19</text>
<text x="194.7" y="90.3">COMP</text>
<text x="194.9" y="95.2">AGND</text>
<text x="195.9" y="93.6">CDC</text>
<text x="196.2" y="91.9">ILIM</text>
<text x="201.9" y="94.5">10</text>
<text x="201.9" y="92.8">16</text>
<text x="201.9" y="91.2">17</text>
</g>
<g font-size="1.1" fill="#f57c10">
<text x="30.9" y="34.3" transform="rotate(-90 30.9 34.3)">+</text>
<text x="252" y="73.3" transform="rotate(-90 252 73.3)">+</text>
</g>
</svg>
